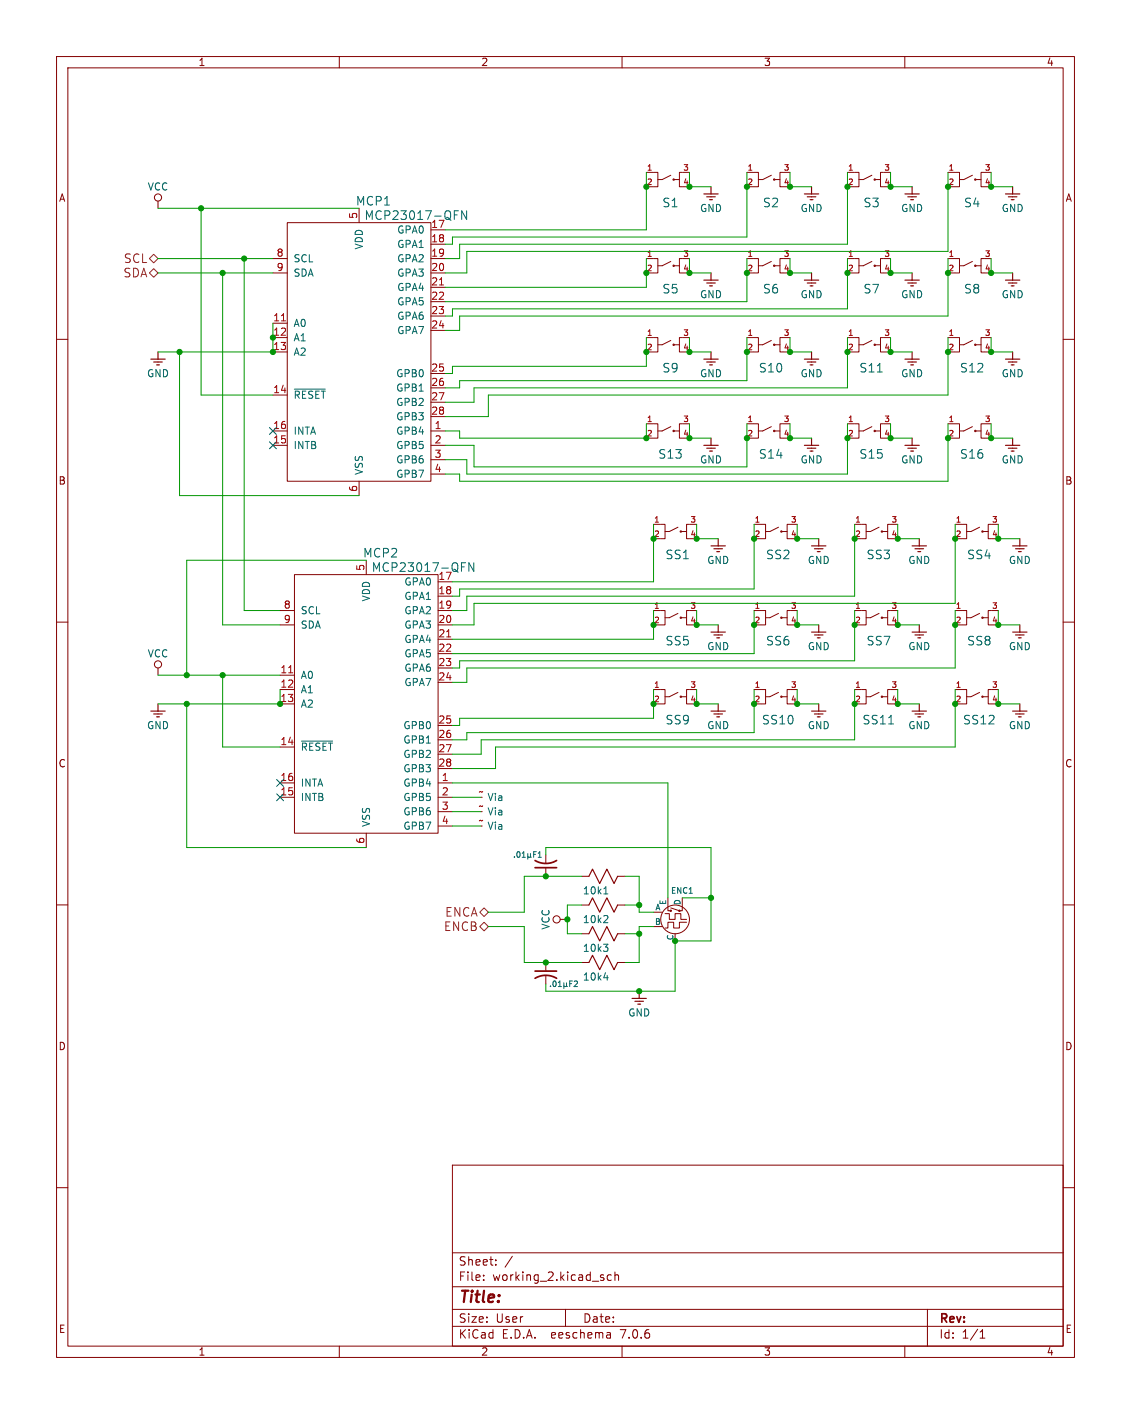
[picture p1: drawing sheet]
<svg xmlns="http://www.w3.org/2000/svg" width="200mm" height="250mm" viewBox="0 0 200 250" stroke-linecap="round" stroke-linejoin="round" font-family="sans-serif">
<g fill="none" stroke="#840000" stroke-width=".18">
<path d="M10 10h180v230h-180zM12 12h176v226h-176zM60 10v2M110 10v2M160 10v2M27.9 35.6v1.2M50.8 39.4h25.4v45.7h-25.4zM63.5 36.8v2.6M114.3 30.5h1.2M114.3 33h1.2M115.6 30.5h.7v2.5h-.7M118.6 31l-1.5 .7h-.8"/>
<path d="M119.3 31.7h.8M120.6 30.5h-.5v2.5h.5M132.1 30.5h1.2M132.1 33h1.2M133.3 30.5h.8v2.5h-.8M136.4 31l-1.5 .7h-.8M137 31.7h.9M138.4 30.5h-.5v2.5h.5M149.9 30.5h1.2M149.9 33h1.2M151.1 30.5h.8v2.5h-.8M154.2 31l-1.5 .7h-.8"/>
<path d="M154.8 31.7h.9M156.2 30.5h-.5v2.5h.5M167.6 30.5h1.2M167.6 33h1.2M168.9 30.5h.8v2.5h-.8M172 31l-1.6 .7h-.7M172.6 31.7h.9M174 30.5h-.5v2.5h.5M10 60h2M48.3 45.7h2.5M48.3 48.3h2.5M48.3 57.1h2.5"/>
<path d="M48.3 59.7h2.5M76.2 45.7h2.5M76.2 48.3h2.5M76.2 40.6h2.5M76.2 43.2h2.5M76.2 50.8h2.5M76.2 53.3h2.5M76.2 55.9h2.5M76.2 58.4h2.5M114.3 45.7h1.2M114.3 48.3h1.2M114.3 59.7h1.2"/>
<path d="M115.6 59.7h.7v2.5h-.7M115.6 45.7h.7v2.6h-.7M118.6 46.2l-1.5 .8h-.8M119.3 47h.8M120.6 59.7h-.5v2.5h.5M120.6 45.7h-.5v2.6h.5M132.1 45.7h1.2M132.1 48.3h1.2M132.1 59.7h1.2M133.3 45.7h.8v2.6h-.8M133.3 59.7h.8v2.5h-.8M136.4 46.2l-1.5 .8h-.8"/>
<path d="M137 47h.9M138.4 45.7h-.5v2.6h.5M138.4 59.7h-.5v2.5h.5M149.9 45.7h1.2M149.9 48.3h1.2M149.9 59.7h1.2M151.1 59.7h.8v2.5h-.8M151.1 45.7h.8v2.6h-.8M154.2 46.2l-1.5 .8h-.8M154.8 47h.9M156.2 59.7h-.5v2.5h.5M156.2 45.7h-.5v2.6h.5"/>
<path d="M167.6 45.7h1.2M167.6 48.3h1.2M167.6 59.7h1.2M168.9 59.7h.8v2.5h-.8M168.9 45.7h.8v2.6h-.8M172 46.2l-1.6 .8h-.7M172.6 47h.9M174 59.7h-.5v2.5h.5M174 45.7h-.5v2.6h.5M188 60h2M48.3 76.2h2.5M48.3 62.2h2.5"/>
<path d="M48.3 69.8h2.5M48.3 78.7h2.5M76.2 76.2h2.5M76.2 78.7h2.5M76.2 66h2.5M76.2 68.6h2.5M76.2 71.1h2.5M76.2 73.7h2.5M114.3 62.2h1.2M114.3 74.9h1.2M114.3 77.5h1.2M115.6 74.9h.7v2.6h-.7"/>
<path d="M118.6 75.4l-1.5 .8h-.8M118.6 60.2l-1.5 .8h-.8M119.3 76.2h.8M119.3 61h.8M120.6 74.9h-.5v2.6h.5M132.1 62.2h1.2M132.1 74.9h1.2M132.1 77.5h1.2M133.3 74.9h.8v2.6h-.8M136.4 75.4l-1.5 .8h-.8M136.4 60.2l-1.5 .8h-.8M137 76.2h.9"/>
<path d="M137 61h.9M138.4 74.9h-.5v2.6h.5M149.9 62.2h1.2M149.9 74.9h1.2M149.9 77.5h1.2M151.1 74.9h.8v2.6h-.8M154.2 75.4l-1.5 .8h-.8M154.2 60.2l-1.5 .8h-.8M154.8 76.2h.9M154.8 61h.9M156.2 74.9h-.5v2.6h.5M167.6 62.2h1.2"/>
<path d="M167.6 74.9h1.2M167.6 77.5h1.2M168.9 74.9h.8v2.6h-.8M172 75.4l-1.6 .8h-.7M172 60.2l-1.6 .8h-.7M172.6 76.2h.9M172.6 61h.9M174 74.9h-.5v2.6h.5M63.5 85.1v2.5M64.8 99.1v2.5M76.2 81.3h2.5M76.2 83.8h2.5"/>
<path d="M115.6 92.7h1.2M115.6 95.2h1.2M116.8 92.7h.8v2.5h-.8M119.9 93.2l-1.5 .8h-.8M120.5 94h.9M121.9 92.7h-.5v2.5h.5M133.3 92.7h1.2M133.3 95.2h1.2M134.6 92.7h.8v2.5h-.8M137.7 93.2l-1.6 .8h-.7M138.3 94h.9M139.7 92.7h-.5v2.5h.5"/>
<path d="M151.1 92.7h1.2M151.1 95.2h1.2M152.4 92.7h.8v2.5h-.8M155.4 93.2l-1.5 .8h-.7M156.1 94h.9M157.5 92.7h-.5v2.5h.5M168.9 92.7h1.2M168.9 95.2h1.2M170.2 92.7h.7v2.5h-.7M173.2 93.2l-1.5 .8h-.8M173.9 94h.9M175.3 92.7h-.5v2.5h.5"/>
<path d="M10 110h2M27.9 118.1v1.3M49.5 119.4h2.6M49.5 107.9h2.6M49.5 110.5h2.6M52.1 101.6h25.4v45.7h-25.4zM77.5 102.9h2.5M77.5 105.4h2.5M77.5 107.9h2.5M77.5 110.5h2.5M77.5 113h2.5M77.5 115.6h2.5"/>
<path d="M77.5 118.1h2.5M115.6 107.9h1.2M115.6 110.5h1.2M116.8 107.9h.8v2.6h-.8M119.9 108.5l-1.5 .7h-.8M120.5 109.2h.9M121.9 107.9h-.5v2.6h.5M133.3 107.9h1.2M133.3 110.5h1.2M134.6 107.9h.8v2.6h-.8M137.7 108.5l-1.6 .7h-.7M138.3 109.2h.9"/>
<path d="M139.7 107.9h-.5v2.6h.5M151.1 107.9h1.2M151.1 110.5h1.2M152.4 107.9h.8v2.6h-.8M155.4 108.5l-1.5 .7h-.7M156.1 109.2h.9M157.5 107.9h-.5v2.6h.5M168.9 107.9h1.2M168.9 110.5h1.2M170.2 107.9h.7v2.6h-.7M173.2 108.5l-1.5 .7h-.8M173.9 109.2h.9"/>
<path d="M175.3 107.9h-.5v2.6h.5M188 110h2M49.5 121.9h2.6M49.5 124.5h2.6M49.5 138.4h2.6M49.5 132.1h2.6M77.5 138.4h2.5M77.5 120.6h2.5M77.5 128.3h2.5M77.5 130.8h2.5M77.5 133.3h2.5M77.5 135.9h2.5"/>
<path d="M115.6 121.9h1.2M115.6 124.5h1.2M116.8 121.9h.8v2.6h-.8M119.9 122.4l-1.5 .8h-.8M120.5 123.2h.9M121.9 121.9h-.5v2.6h.5M133.3 121.9h1.2M133.3 124.5h1.2M134.6 121.9h.8v2.6h-.8M137.7 122.4l-1.6 .8h-.7M138.3 123.2h.9M139.7 121.9h-.5v2.6h.5"/>
<path d="M151.1 121.9h1.2M151.1 124.5h1.2M152.4 121.9h.8v2.6h-.8M155.4 122.4l-1.5 .8h-.7M156.1 123.2h.9M157.5 121.9h-.5v2.6h.5M168.9 121.9h1.2M168.9 124.5h1.2M170.2 121.9h.7v2.6h-.7M173.2 122.4l-1.5 .8h-.8M173.9 123.2h.9M175.3 121.9h-.5v2.6h.5"/>
<path d="M10 160h2M49.5 141h2.6M64.8 147.3v2.6M77.5 141h2.5M77.5 143.5h2.5M77.5 146h2.5M96.5 151.1v1.5M96.5 153.5v1.4M102.9 154.9h1.2M109.2 154.9h1.3M118.1 158.7v1.6M188 160h2"/>
<path d="M96.5 170.2v1.4M96.5 172.5v1.5M99.1 162.6h1.2M102.9 165.1h1.2M102.9 170.2h1.2M102.9 160h1.2M109.2 165.1h1.3M109.2 170.2h1.3M109.2 160h1.3M115.6 163.8h1.5M117.6 161.5h.8v1.1h1v-1.1h1v1.1h1M118.1 160.4v.6h.5"/>
<path d="M120.6 160.4v.6h-.5l-1.5-.5M121.4 163.1h-1.3v1h-1v-1h-1v1h-.5M10 210h2M80 206h108v32h-108zM188 210h2M60 238v2M80 234.5h108M80 231.5h108M80 227.5h108M80 221.5h108M85.5 226.3v.1M85.5 225.5v.1"/>
<path d="M87.7 223.6v.1M87.7 222.8v.1M90.6 222.1l-1.3 2M100 231.5v3M107.9 235.7l.1 .9M108 236.5l-.2 .1M108 236h-.2M108.1 225.5l-.4-.1-.3 .3v.4l.1 .2h.6M108.7 225.5l.3-.1 .3 .1 .1 .9M108.7 224.9v1.5M110 238v2M160 238v2"/>
<path d="M164 231.5v6.5M173.3 236.6h.9M173.3 235.5l.4-.4v1.5"/>
<circle cx="27.9" cy="34.9" r=".63"/>
<circle cx="119.1" cy="31.7" r=".13"/>
<circle cx="136.9" cy="31.7" r=".13"/>
<circle cx="154.7" cy="31.7" r=".13"/>
<circle cx="172.5" cy="31.7" r=".13"/>
<circle cx="119.1" cy="47" r=".13"/>
<circle cx="136.9" cy="47" r=".13"/>
<circle cx="154.7" cy="47" r=".13"/>
<circle cx="172.5" cy="47" r=".13"/>
<circle cx="119.1" cy="61" r=".13"/>
<circle cx="119.1" cy="76.2" r=".13"/>
<circle cx="136.9" cy="76.2" r=".13"/>
<circle cx="136.9" cy="61" r=".13"/>
<circle cx="154.7" cy="61" r=".13"/>
<circle cx="154.7" cy="76.2" r=".13"/>
<circle cx="172.5" cy="61" r=".13"/>
<circle cx="172.5" cy="76.2" r=".13"/>
<circle cx="120.4" cy="94" r=".13"/>
<circle cx="138.2" cy="94" r=".13"/>
<circle cx="156" cy="94" r=".13"/>
<circle cx="173.7" cy="94" r=".13"/>
<circle cx="27.9" cy="117.5" r=".63"/>
<circle cx="120.4" cy="109.2" r=".13"/>
<circle cx="138.2" cy="109.2" r=".13"/>
<circle cx="156" cy="109.2" r=".13"/>
<circle cx="173.7" cy="109.2" r=".13"/>
<circle cx="120.4" cy="123.2" r=".13"/>
<circle cx="138.2" cy="123.2" r=".13"/>
<circle cx="156" cy="123.2" r=".13"/>
<circle cx="173.7" cy="123.2" r=".13"/>
<circle cx="98.4" cy="162.6" r=".63"/>
<circle cx="118.6" cy="161" r=".13"/>
<circle cx="119.4" cy="162.6" r="2.54"/>
<circle cx="120.1" cy="161" r=".13"/>
</g>
<g fill="none" stroke="#840000" stroke-width=".2">
<path d="M124.5 34.3h1.2zM125 34.8h.7zM125.5 35.3h.2zM125.7 35.3h.3zM125.7 34.8h.8zM125.7 33v1.3zM125.7 34.3h1.3zM142.2 34.3h1.3zM142.7 34.8h.8zM143.3 35.3h.2zM143.5 35.3h.3zM143.5 34.8h.8z"/>
<path d="M143.5 33v1.3zM143.5 34.3h1.3zM160 34.3h1.3zM160.5 34.8h.8zM161 35.3h.3zM161.3 35.3h.2zM161.3 34.8h.8zM161.3 33v1.3zM161.3 34.3h1.3zM177.8 34.3h1.3zM178.3 34.8h.8zM178.8 35.3h.3z"/>
<path d="M179.1 35.3h.2zM179.1 34.8h.7zM179.1 33v1.3zM179.1 34.3h1.2zM124.5 49.5h1.2zM125 50h.7zM125.5 50.5h.2zM125.7 50.5h.3zM125.7 50h.8zM125.7 48.3v1.2zM125.7 49.5h1.3zM142.2 49.5h1.3z"/>
<path d="M142.7 50h.8zM143.3 50.5h.2zM143.5 50.5h.3zM143.5 50h.8zM143.5 48.3v1.2zM143.5 49.5h1.3zM160 49.5h1.3zM160.5 50h.8zM161 50.5h.3zM161.3 50.5h.2zM161.3 50h.8zM161.3 48.3v1.2z"/>
<path d="M161.3 49.5h1.3zM177.8 49.5h1.3zM178.3 50h.8zM178.8 50.5h.3zM179.1 50.5h.2zM179.1 50h.7zM179.1 48.3v1.2zM179.1 49.5h1.2zM26.7 63.5h1.2zM27.2 64h.7zM27.7 64.5h.2zM27.9 64.5h.3z"/>
<path d="M27.9 64h.8zM27.9 62.2v1.3zM27.9 63.5h1.3zM124.5 78.7h1.2zM124.5 63.5h1.2zM125 79.2h.7zM125 64h.7zM125.5 79.8h.2zM125.5 64.5h.2zM125.7 79.8h.3zM125.7 79.2h.8zM125.7 77.5v1.2z"/>
<path d="M125.7 78.7h1.3zM125.7 64.5h.3zM125.7 64h.8zM125.7 62.2v1.3zM125.7 63.5h1.3zM142.2 78.7h1.3zM142.2 63.5h1.3zM142.7 79.2h.8zM142.7 64h.8zM143.3 79.8h.2zM143.3 64.5h.2zM143.5 79.8h.3z"/>
<path d="M143.5 79.2h.8zM143.5 77.5v1.2zM143.5 78.7h1.3zM143.5 64.5h.3zM143.5 64h.8zM143.5 62.2v1.3zM143.5 63.5h1.3zM160 63.5h1.3zM160 78.7h1.3zM160.5 64h.8zM160.5 79.2h.8zM161 64.5h.3z"/>
<path d="M161 79.8h.3zM161.3 64.5h.2zM161.3 64h.8zM161.3 62.2v1.3zM161.3 63.5h1.3zM161.3 79.8h.2zM161.3 79.2h.8zM161.3 77.5v1.2zM161.3 78.7h1.3zM177.8 63.5h1.3zM177.8 78.7h1.3zM178.3 64h.8z"/>
<path d="M178.3 79.2h.8zM178.8 64.5h.3zM178.8 79.8h.3zM179.1 64.5h.2zM179.1 64h.7zM179.1 62.2v1.3zM179.1 63.5h1.2zM179.1 79.8h.2zM179.1 79.2h.7zM179.1 77.5v1.2zM179.1 78.7h1.2zM125.7 96.5h1.3z"/>
<path d="M126.2 97h.8zM126.7 97.5h.3zM127 97.5h.3zM127 97h.8zM127 95.2v1.3zM127 96.5h1.3zM143.5 96.5h1.3zM144 97h.8zM144.5 97.5h.3zM144.8 97.5h.2zM144.8 97h.7zM144.8 95.2v1.3z"/>
<path d="M144.8 96.5h1.2zM161.3 96.5h1.3zM161.8 97h.8zM162.3 97.5h.3zM162.6 97.5h.2zM162.6 97h.7zM162.6 95.2v1.3zM162.6 96.5h1.2zM179.1 96.5h1.2zM179.6 97h.7zM180.1 97.5h.2zM180.3 97.5h.3z"/>
<path d="M180.3 97h.8zM180.3 95.2v1.3zM180.3 96.5h1.3zM125.7 111.8h1.3zM126.2 112.3h.8zM126.7 112.8h.3zM127 112.8h.3zM127 112.3h.8zM127 110.5v1.3zM127 111.8h1.3zM143.5 111.8h1.3zM144 112.3h.8z"/>
<path d="M144.5 112.8h.3zM144.8 112.8h.2zM144.8 112.3h.7zM144.8 110.5v1.3zM144.8 111.8h1.2zM161.3 111.8h1.3zM161.8 112.3h.8zM162.3 112.8h.3zM162.6 112.8h.2zM162.6 112.3h.7zM162.6 110.5v1.3zM162.6 111.8h1.2z"/>
<path d="M179.1 111.8h1.2zM179.6 112.3h.7zM180.1 112.8h.2zM180.3 112.8h.3zM180.3 112.3h.8zM180.3 110.5v1.3zM180.3 111.8h1.3zM26.7 125.7h1.2zM27.2 126.2h.7zM27.7 126.7h.2zM27.9 126.7h.3zM27.9 126.2h.8z"/>
<path d="M27.9 124.5v1.2zM27.9 125.7h1.3zM125.7 125.7h1.3zM126.2 126.2h.8zM126.7 126.7h.3zM127 126.7h.3zM127 126.2h.8zM127 124.5v1.2zM127 125.7h1.3zM143.5 125.7h1.3zM144 126.2h.8zM144.5 126.7h.3z"/>
<path d="M144.8 126.7h.2zM144.8 126.2h.7zM144.8 124.5v1.2zM144.8 125.7h1.2zM161.3 125.7h1.3zM161.8 126.2h.8zM162.3 126.7h.3zM162.6 126.7h.2zM162.6 126.2h.7zM162.6 124.5v1.2zM162.6 125.7h1.2zM179.1 125.7h1.2z"/>
<path d="M179.6 126.2h.7zM180.1 126.7h.2zM180.3 126.7h.3zM180.3 126.2h.8zM180.3 124.5v1.2zM180.3 125.7h1.3zM104.1 154.9l.7-1.2 1.2 2.5 1.3-2.5 1.3 2.5 .6-1.3M104.1 165.1l.7-1.3 1.2 2.6 1.3-2.6 1.3 2.6 .6-1.3M104.1 170.2l.7-1.3 1.2 2.5 1.3-2.5 1.3 2.5 .6-1.2M104.1 160l.7-1.3 1.2 2.6 1.3-2.6 1.3 2.6 .6-1.3M111.8 176.5h1.2zM112.3 177h.7z"/>
<path d="M112.8 177.5h.2zM113 177.5h.3zM113 177h.8zM113 175.3v1.2zM113 176.5h1.3z"/>
</g>
<g fill="none" stroke="#006464" stroke-width=".18">
<path d="M80.3 38h.5M80.3 37.3h.8M82.5 37.3v1.5l-.9-1.5v1.5M52 68.8h5.5M155.1 65.8h.9M81.6 99.5h.7M83.8 99.5v1.5l-.9-1.5v1.5M81.6 100.2h.5M53.3 131h5.5M157.1 128h.9M91 151.5v.1M91.5 150.6h.1a.53 .53 0 0 1 .4 .5 .53 .53 0 0 1-.4 .5 .66 .66 0 0 1-.1-1z"/>
<path d="M92.3 151.6h.6M92.3 150.9l.3-.3v1M93.3 151.4l.2 .2 .3-.2M93.3 150.9v1M93.8 151.4l.1 .2M93.8 150.9v.5M94.4 151.1h.3M94.8 150.6h-.4v1M95.2 151.6h.5M95.2 150.9l.3-.3v1M106.8 158.1h.7M107 157l.1-.2v1.3"/>
<path d="M97.4 174.3v.1M97.9 173.5l.1-.1a.53 .53 0 0 1 .4 .5 .53 .53 0 0 1-.4 .5l-.2-.3zM98.7 174.4h.6M98.7 173.7l.3-.3v1M99.7 174.3l.2 .1 .3-.1M99.7 173.8v1M100.2 174.3l.1 .1M100.2 173.8v.5M100.7 173.9h.4M101.2 173.4h-.5v1M101.5 173.5l.4-.1 .2 .3-.6 .7h.6M106.7 166.9h.8l-.4 .5"/>
<path d="M106.8 172.9h.8M107.3 167.4l.2 .3v.3l-.2 .2M107.3 161.9l.2 .2-.1 .3-.7 .7h.8"/>
</g>
<path d="M94.6 153.4h3.8zM94.6 152.1a3.7 3.7 0 0 0 3.8 0M94.6 171.7h3.8zM94.6 173a3.7 3.7 0 0 1 3.8 0" fill="none" stroke="#840000" stroke-width=".3"/>
<path d="M49.8 56.7h.7M77.7 50.4h.7M51 119h.8M79 112.6h.7" fill="none" stroke="#a90000" stroke-width=".18"/>
<path d="M27.2 45l.7 .7-.7 .8-.8-.8zM27.2 47.5l.7 .8-.7 .7-.8-.7zM84.8 161.3l.8-.8 .8 .8-.8 .8zM84.8 163.8l.8-.7 .8 .7-.8 .8z" fill="none" stroke="#725600" stroke-width=".18"/>
<g fill="none" stroke="#009600" stroke-width=".18">
<path d="M27.9 36.8h35.6M35.6 36.8v33h12.7M114.3 30.5v10.1h-35.6M121.9 30.5v2.5h3.8M132.1 30.5v11.4h-52.1v1.3h-1.3M139.7 30.5v2.5h3.8M149.9 30.5v12.7h-68.6v2.5h-2.6M157.5 30.5v2.5h3.8M167.6 30.5v13.9h-85.1v3.9h-3.8M175.3 30.5v2.5h3.8M27.9 45.7h20.4M27.9 48.3h20.4"/>
<path d="M39.4 48.3v62.2h10.1M43.2 45.7v62.2h6.3M48.3 57.1v5.1h-20.4M114.3 59.7v5.1h-34.3v1.2h-1.3M114.3 45.7v5.1h-35.6M121.9 45.7v2.6h3.8M121.9 59.7v2.5h3.8M132.1 59.7v7.6h-50.8v1.3h-2.6M132.1 45.7v7.6h-53.4M139.7 45.7v2.6h3.8M139.7 59.7v2.5h3.8M149.9 45.7v8.9h-69.9v1.3h-1.3"/>
<path d="M149.9 59.7v8.9h-66.1v2.5h-5.1M157.5 45.7v2.6h3.8M157.5 59.7v2.5h3.8M167.6 45.7v10.2h-86.3v2.5h-2.6M167.6 59.7v10.1h-81.2v3.9h-7.7M175.3 45.7v2.6h3.8M175.3 59.7v2.5h3.8M31.7 62.2v25.4h31.8M114.3 74.9v2.6h-33v-1.3h-2.6M121.9 74.9v2.6h3.8M132.1 74.9v7.6h-48.3v-3.8h-5.1M139.7 74.9v2.6h3.8"/>
<path d="M149.9 74.9v8.9h-67.4v-2.5h-3.8M157.5 74.9v2.6h3.8M167.6 74.9v10.2h-86.3v-1.3h-2.6M175.3 74.9v2.6h3.8M64.8 99.1h-31.8v20.3M115.6 92.7v10.2h-35.6M123.2 92.7v2.5h3.8M133.3 92.7v11.4h-52v1.3h-1.3M141 92.7v2.5h3.8M151.1 92.7v12.7h-68.6v2.5h-2.5M158.7 92.7v2.5h3.9M168.9 92.7v14h-85.1v3.8h-3.8"/>
<path d="M176.5 92.7v2.5h3.8M27.9 119.4h21.6M39.4 119.4v12.7h10.1M115.6 107.9v5.1h-35.6M123.2 107.9v2.6h3.8M133.3 107.9v7.7h-53.3M141 107.9v2.6h3.8M151.1 107.9v8.9h-69.8v1.3h-1.3M158.7 107.9v2.6h3.9M168.9 107.9v10.2h-86.4v2.5h-2.5M176.5 107.9v2.6h3.8M33 124.5v25.4h31.8"/>
<path d="M49.5 121.9v2.6h-21.6M80 138.4h38.1v20.3M115.6 121.9v5.1h-34.3v1.3h-1.3M123.2 121.9v2.6h3.8M133.3 121.9v7.6h-50.8v1.3h-2.5M141 121.9v2.6h3.8M151.1 121.9v8.9h-66v2.5h-5.1M158.7 121.9v2.6h3.9M168.9 121.9v10.2h-81.3v3.8h-7.6M176.5 121.9v2.6h3.8M80 143.5h5.1M80 146h5.1"/>
<path d="M80 141h5.1M96.5 151.1v-1.2h29.2v16.5h-6.3v8.9h-22.9v-1.3M102.9 154.9h-10.2v6.4h-6.3M110.5 154.9h2.5v6.4h2.6M120.6 158.7h5.1M86.4 163.8h6.3v6.4h10.2M102.9 160h-2.6v5.1h2.6M110.5 165.1h2.5M110.5 160h2.5M115.6 163.8h-2.6v6.4h-2.5"/>
</g>
<path d="M47.7 78.1l1.2 1.2M47.7 75.6l1.2 1.2M48.9 78.1l-1.2 1.2M48.9 75.6l-1.2 1.2M48.9 137.8l1.2 1.2M50.1 137.8l-1.2 1.2M48.9 140.4l1.2 1.2M50.1 140.4l-1.2 1.2" fill="none" stroke="#000084" stroke-width=".18"/>
<g fill="#009600" stroke="#009600" stroke-width=".18">
<circle cx="113" cy="160" r=".46"/>
<circle cx="119.4" cy="166.4" r=".46"/>
<circle cx="125.7" cy="158.7" r=".46"/>
<circle cx="123.2" cy="124.5" r=".46"/>
<circle cx="33" cy="124.5" r=".46"/>
<circle cx="39.4" cy="119.4" r=".46"/>
<circle cx="33" cy="119.4" r=".46"/>
<circle cx="49.5" cy="124.5" r=".46"/>
<circle cx="39.4" cy="48.3" r=".46"/>
<circle cx="48.3" cy="62.2" r=".46"/>
<circle cx="31.7" cy="62.2" r=".46"/>
<circle cx="43.2" cy="45.7" r=".46"/>
<circle cx="35.6" cy="36.8" r=".46"/>
<circle cx="141" cy="110.5" r=".46"/>
<circle cx="141" cy="124.5" r=".46"/>
<circle cx="133.3" cy="124.5" r=".46"/>
<circle cx="123.2" cy="110.5" r=".46"/>
<circle cx="115.6" cy="110.5" r=".46"/>
<circle cx="114.3" cy="48.3" r=".46"/>
<circle cx="48.3" cy="59.7" r=".46"/>
<circle cx="114.3" cy="62.2" r=".46"/>
<circle cx="121.9" cy="62.2" r=".46"/>
<circle cx="132.1" cy="77.5" r=".46"/>
<circle cx="114.3" cy="77.5" r=".46"/>
<circle cx="139.7" cy="77.5" r=".46"/>
<circle cx="113" cy="165.1" r=".46"/>
<circle cx="96.5" cy="170.2" r=".46"/>
<circle cx="113" cy="175.3" r=".46"/>
<circle cx="96.5" cy="154.9" r=".46"/>
<circle cx="100.3" cy="162.6" r=".46"/>
<circle cx="151.1" cy="95.2" r=".46"/>
<circle cx="115.6" cy="124.5" r=".46"/>
<circle cx="151.1" cy="110.5" r=".46"/>
<circle cx="123.2" cy="95.2" r=".46"/>
<circle cx="115.6" cy="95.2" r=".46"/>
<circle cx="133.3" cy="110.5" r=".46"/>
<circle cx="141" cy="95.2" r=".46"/>
<circle cx="133.3" cy="95.2" r=".46"/>
<circle cx="151.1" cy="124.5" r=".46"/>
<circle cx="139.7" cy="62.2" r=".46"/>
<circle cx="132.1" cy="62.2" r=".46"/>
<circle cx="149.9" cy="77.5" r=".46"/>
<circle cx="121.9" cy="77.5" r=".46"/>
<circle cx="149.9" cy="62.2" r=".46"/>
<circle cx="139.7" cy="48.3" r=".46"/>
<circle cx="132.1" cy="48.3" r=".46"/>
<circle cx="175.3" cy="62.2" r=".46"/>
<circle cx="157.5" cy="48.3" r=".46"/>
<circle cx="175.3" cy="33" r=".46"/>
<circle cx="167.6" cy="33" r=".46"/>
<circle cx="157.5" cy="33" r=".46"/>
<circle cx="175.3" cy="48.3" r=".46"/>
<circle cx="167.6" cy="48.3" r=".46"/>
<circle cx="176.5" cy="95.2" r=".46"/>
<circle cx="168.9" cy="95.2" r=".46"/>
<circle cx="176.5" cy="110.5" r=".46"/>
<circle cx="157.5" cy="77.5" r=".46"/>
<circle cx="167.6" cy="62.2" r=".46"/>
<circle cx="167.6" cy="77.5" r=".46"/>
<circle cx="157.5" cy="62.2" r=".46"/>
<circle cx="158.7" cy="124.5" r=".46"/>
<circle cx="168.9" cy="124.5" r=".46"/>
<circle cx="176.5" cy="124.5" r=".46"/>
<circle cx="158.7" cy="110.5" r=".46"/>
<circle cx="168.9" cy="110.5" r=".46"/>
<circle cx="175.3" cy="77.5" r=".46"/>
<circle cx="158.7" cy="95.2" r=".46"/>
<circle cx="149.9" cy="48.3" r=".46"/>
<circle cx="121.9" cy="48.3" r=".46"/>
<circle cx="139.7" cy="33" r=".46"/>
<circle cx="132.1" cy="33" r=".46"/>
<circle cx="121.9" cy="33" r=".46"/>
<circle cx="114.3" cy="33" r=".46"/>
<circle cx="149.9" cy="33" r=".46"/>
</g>
<text font-size="2.8" fill="#840000" x="81" y="230.9">Title:</text>
<g font-size="2.1" fill="#006464">
<text x="62.8" y="36.6">MCP1</text>
<text x="64.4" y="39.1">MCP23017-QFN</text>
<text x="117" y="36.9">S1</text>
<text x="134.8" y="36.9">S2</text>
<text x="152.6" y="36.9">S3</text>
<text x="170.4" y="36.9">S4</text>
<text x="117" y="52.1">S5</text>
<text x="134.8" y="52.1">S6</text>
<text x="152.6" y="52.1">S7</text>
<text x="170.4" y="52.1">S8</text>
<text x="117" y="66.1">S9</text>
<text x="134.1" y="66.1">S10</text>
<text x="151.9" y="66.1">S11</text>
<text x="169.7" y="66.1">S12</text>
<text x="116.3" y="81.3">S13</text>
<text x="134.1" y="81.3">S14</text>
<text x="151.9" y="81.3">S15</text>
<text x="169.7" y="81.3">S16</text>
<text x="64.1" y="98.8">MCP2</text>
<text x="65.6" y="101.3">MCP23017-QFN</text>
<text x="117.6" y="99.1">SS1</text>
<text x="135.4" y="99.1">SS2</text>
<text x="153.1" y="99.1">SS3</text>
<text x="170.9" y="99.1">SS4</text>
<text x="117.6" y="114.3">SS5</text>
<text x="135.4" y="114.3">SS6</text>
<text x="153.1" y="114.3">SS7</text>
<text x="170.9" y="114.3">SS8</text>
<text x="117.6" y="128.3">SS9</text>
<text x="134.6" y="128.3">SS10</text>
<text x="152.4" y="128.3">SS11</text>
<text x="170.2" y="128.3">SS12</text>
</g>
<g font-size="2.1" fill="#725600">
<text x="21.8" y="46.7">SCL</text>
<text x="21.8" y="49.3">SDA</text>
<text x="78.4" y="164.8">ENCB</text>
<text x="78.6" y="162.3">ENCA</text>
</g>
<g font-size="2.1" fill="#840000">
<text x="81" y="226.7">File:</text>
<text x="81" y="224">Sheet:</text>
<text x="87.1" y="226.7">working_2.kicad_sch</text>
<text x="81" y="236.9">KiCad</text>
<text x="81" y="234.1">Size:</text>
<text x="87.7" y="234.1">User</text>
<text x="88.7" y="236.9">E.D.A.</text>
<text x="97.6" y="236.9">eeschema</text>
<text x="103" y="234.1">Date:</text>
<text x="110" y="236.9">7.0.6</text>
<text x="166" y="234.3">Rev:</text>
<text x="166" y="236.9">Id:</text>
<text x="170.1" y="236.9">1/1</text>
</g>
<g font-size="1.8" fill="#840000">
<text x="35" y="11.9">1</text>
<text x="85" y="11.9">2</text>
<text x="135" y="11.9">3</text>
<text x="185" y="11.9">4</text>
<text x="10.3" y="35.9">A</text>
<text x="188.3" y="35.9">A</text>
<text x="10.3" y="85.9">B</text>
<text x="188.3" y="85.9">B</text>
<text x="10.3" y="135.9">C</text>
<text x="188.3" y="135.9">C</text>
<text x="10.3" y="185.9">D</text>
<text x="188.3" y="185.9">D</text>
<text x="10.3" y="235.9">E</text>
<text x="35" y="239.9">1</text>
<text x="85" y="239.9">2</text>
<text x="135" y="239.9">3</text>
<text x="185" y="239.9">4</text>
<text x="188.3" y="235.9">E</text>
</g>
<g font-size="1.8" fill="#006464">
<text x="26" y="33.9">VCC</text>
<text x="70.1" y="41.5">GPA0</text>
<text x="123.7" y="37.7">GND</text>
<text x="141.5" y="37.7">GND</text>
<text x="159.3" y="37.7">GND</text>
<text x="177" y="37.7">GND</text>
<text x="51.8" y="46.6">SCL</text>
<text x="64.4" y="44.2" transform="rotate(-90 64.4 44.2)">VDD</text>
<text x="70.1" y="44">GPA1</text>
<text x="70.1" y="46.6">GPA2</text>
<text x="51.8" y="49.1">SDA</text>
<text x="70.1" y="49.1">GPA3</text>
<text x="70.1" y="51.7">GPA4</text>
<text x="123.7" y="52.9">GND</text>
<text x="141.5" y="52.9">GND</text>
<text x="159.3" y="52.9">GND</text>
<text x="177" y="52.9">GND</text>
<text x="51.8" y="58">A0</text>
<text x="70.1" y="54.2">GPA5</text>
<text x="70.1" y="56.7">GPA6</text>
<text x="70.1" y="59.3">GPA7</text>
<text x="51.8" y="60.6">A1</text>
<text x="51.8" y="63.1">A2</text>
<text x="25.9" y="66.9">GND</text>
<text x="51.8" y="70.7">~{RESET}</text>
<text x="70" y="66.9">GPB0</text>
<text x="70" y="69.4">GPB1</text>
<text x="70" y="72">GPB2</text>
<text x="123.7" y="66.9">GND</text>
<text x="141.5" y="66.9">GND</text>
<text x="159.3" y="66.9">GND</text>
<text x="177" y="66.9">GND</text>
<text x="51.8" y="77.1">INTA</text>
<text x="70" y="77.1">GPB4</text>
<text x="70" y="74.5">GPB3</text>
<text x="51.8" y="79.6">INTB</text>
<text x="70" y="79.6">GPB5</text>
<text x="70" y="82.1">GPB6</text>
<text x="123.7" y="82.1">GND</text>
<text x="141.5" y="82.1">GND</text>
<text x="159.3" y="82.1">GND</text>
<text x="177" y="82.1">GND</text>
<text x="64.4" y="84.1" transform="rotate(-90 64.4 84.1)">VSS</text>
<text x="70" y="84.7">GPB7</text>
<text x="125" y="99.9">GND</text>
<text x="142.7" y="99.9">GND</text>
<text x="160.5" y="99.9">GND</text>
<text x="178.3" y="99.9">GND</text>
<text x="65.6" y="106.4" transform="rotate(-90 65.6 106.4)">VDD</text>
<text x="71.4" y="103.7">GPA0</text>
<text x="71.4" y="106.3">GPA1</text>
<text x="53.1" y="108.8">SCL</text>
<text x="53.1" y="111.4">SDA</text>
<text x="71.4" y="108.8">GPA2</text>
<text x="71.4" y="111.4">GPA3</text>
<text x="71.4" y="113.9">GPA4</text>
<text x="26" y="116.4">VCC</text>
<text x="71.4" y="116.4">GPA5</text>
<text x="71.4" y="119">GPA6</text>
<text x="125" y="115.2">GND</text>
<text x="142.7" y="115.2">GND</text>
<text x="160.5" y="115.2">GND</text>
<text x="178.3" y="115.2">GND</text>
<text x="53.1" y="120.2">A0</text>
<text x="53.1" y="122.8">A1</text>
<text x="53.1" y="125.3">A2</text>
<text x="71.4" y="121.5">GPA7</text>
<text x="25.9" y="129.1">GND</text>
<text x="71.2" y="129.1">GPB0</text>
<text x="71.2" y="131.7">GPB1</text>
<text x="125" y="129.1">GND</text>
<text x="142.7" y="129.1">GND</text>
<text x="160.5" y="129.1">GND</text>
<text x="178.3" y="129.1">GND</text>
<text x="53.1" y="132.9">~{RESET}</text>
<text x="71.2" y="134.2">GPB2</text>
<text x="71.2" y="136.8">GPB3</text>
<text x="53.1" y="141.8">INTB</text>
<text x="53.1" y="139.3">INTA</text>
<text x="71.2" y="139.3">GPB4</text>
<text x="71.2" y="141.8">GPB5</text>
<text x="86.1" y="141.8">Via</text>
<text x="65.6" y="146.3" transform="rotate(-90 65.6 146.3)">VSS</text>
<text x="71.2" y="144.4">GPB6</text>
<text x="71.2" y="146.9">GPB7</text>
<text x="86.1" y="144.4">Via</text>
<text x="86.1" y="146.9">Via</text>
<text x="103" y="158.3">10k1</text>
<text x="97.4" y="164.5" transform="rotate(-90 97.4 164.5)">VCC</text>
<text x="103" y="163.4">10k2</text>
<text x="103" y="168.5">10k3</text>
<text x="103" y="173.6">10k4</text>
<text x="111" y="179.9">GND</text>
</g>
<g font-size="1.8" fill="#a90000">
<text x="63.2" y="38.8" transform="rotate(-90 63.2 38.8)">5</text>
<text x="76.2" y="40.4">17</text>
<text x="48.8" y="45.5">8</text>
<text x="76.2" y="42.9">18</text>
<text x="76.2" y="45.5">19</text>
<text x="48.8" y="48">9</text>
<text x="76.2" y="48">20</text>
<text x="76.2" y="50.5">21</text>
<text x="76.2" y="53.1">22</text>
<text x="48.2" y="56.9">11</text>
<text x="48.2" y="59.4">12</text>
<text x="76.2" y="55.6">23</text>
<text x="76.2" y="58.2">24</text>
<text x="48.2" y="62">13</text>
<text x="76.2" y="65.8">25</text>
<text x="48.2" y="69.6">14</text>
<text x="76.2" y="68.3">26</text>
<text x="76.2" y="70.9">27</text>
<text x="48.2" y="75.9">16</text>
<text x="76.2" y="73.4">28</text>
<text x="76.8" y="75.9">1</text>
<text x="48.2" y="78.5">15</text>
<text x="76.8" y="78.5">2</text>
<text x="76.8" y="81">3</text>
<text x="76.8" y="83.6">4</text>
<text x="63.2" y="87.1" transform="rotate(-90 63.2 87.1)">6</text>
<text x="64.5" y="101" transform="rotate(-90 64.5 101)">5</text>
<text x="50.1" y="107.7">8</text>
<text x="77.4" y="102.6">17</text>
<text x="77.4" y="105.2">18</text>
<text x="77.4" y="107.7">19</text>
<text x="50.1" y="110.2">9</text>
<text x="77.4" y="110.2">20</text>
<text x="77.4" y="112.8">21</text>
<text x="49.5" y="119.1">11</text>
<text x="77.4" y="115.3">22</text>
<text x="77.4" y="117.9">23</text>
<text x="49.5" y="121.7">12</text>
<text x="49.5" y="124.2">13</text>
<text x="77.4" y="120.4">24</text>
<text x="49.5" y="131.8">14</text>
<text x="77.4" y="128">25</text>
<text x="77.4" y="130.6">26</text>
<text x="77.4" y="133.1">27</text>
<text x="77.4" y="135.6">28</text>
<text x="49.5" y="140.7">15</text>
<text x="49.5" y="138.2">16</text>
<text x="78" y="138.2">1</text>
<text x="78" y="140.7">2</text>
<text x="78" y="143.3">3</text>
<text x="84.5" y="143.3">~</text>
<text x="84.5" y="140.7">~</text>
<text x="64.5" y="149.3" transform="rotate(-90 64.5 149.3)">6</text>
<text x="78" y="145.8">4</text>
<text x="84.5" y="145.8">~</text>
</g>
<g font-size="1.4" fill="#a90000">
<text x="114.3" y="30.2">1</text>
<text x="114.3" y="32.8">2</text>
<text x="120.7" y="30.2">3</text>
<text x="120.7" y="32.8">4</text>
<text x="132.1" y="30.2">1</text>
<text x="132.1" y="32.8">2</text>
<text x="138.5" y="30.2">3</text>
<text x="138.5" y="32.8">4</text>
<text x="149.9" y="30.2">1</text>
<text x="149.9" y="32.8">2</text>
<text x="156.3" y="30.2">3</text>
<text x="156.3" y="32.8">4</text>
<text x="167.6" y="30.2">1</text>
<text x="167.6" y="32.8">2</text>
<text x="174.1" y="30.2">3</text>
<text x="174.1" y="32.8">4</text>
<text x="114.3" y="45.5">1</text>
<text x="120.7" y="45.5">3</text>
<text x="132.1" y="45.5">1</text>
<text x="138.5" y="45.5">3</text>
<text x="149.9" y="45.5">1</text>
<text x="156.3" y="45.5">3</text>
<text x="167.6" y="45.5">1</text>
<text x="174.1" y="45.5">3</text>
<text x="114.3" y="48">2</text>
<text x="120.7" y="48">4</text>
<text x="132.1" y="48">2</text>
<text x="138.5" y="48">4</text>
<text x="149.9" y="48">2</text>
<text x="156.3" y="48">4</text>
<text x="167.6" y="48">2</text>
<text x="174.1" y="48">4</text>
<text x="114.3" y="59.4">1</text>
<text x="120.7" y="59.4">3</text>
<text x="132.1" y="59.4">1</text>
<text x="138.5" y="59.4">3</text>
<text x="149.9" y="59.4">1</text>
<text x="156.3" y="59.4">3</text>
<text x="167.6" y="59.4">1</text>
<text x="174.1" y="59.4">3</text>
<text x="114.3" y="62">2</text>
<text x="120.7" y="62">4</text>
<text x="132.1" y="62">2</text>
<text x="138.5" y="62">4</text>
<text x="149.9" y="62">2</text>
<text x="156.3" y="62">4</text>
<text x="167.6" y="62">2</text>
<text x="174.1" y="62">4</text>
<text x="114.3" y="74.7">1</text>
<text x="114.3" y="77.2">2</text>
<text x="120.7" y="74.7">3</text>
<text x="120.7" y="77.2">4</text>
<text x="132.1" y="74.7">1</text>
<text x="132.1" y="77.2">2</text>
<text x="138.5" y="74.7">3</text>
<text x="138.5" y="77.2">4</text>
<text x="149.9" y="74.7">1</text>
<text x="149.9" y="77.2">2</text>
<text x="156.3" y="74.7">3</text>
<text x="156.3" y="77.2">4</text>
<text x="167.6" y="74.7">1</text>
<text x="167.6" y="77.2">2</text>
<text x="174.1" y="74.7">3</text>
<text x="174.1" y="77.2">4</text>
<text x="115.6" y="92.5">1</text>
<text x="115.6" y="95">2</text>
<text x="122" y="92.5">3</text>
<text x="122" y="95">4</text>
<text x="133.3" y="92.5">1</text>
<text x="133.3" y="95">2</text>
<text x="139.8" y="92.5">3</text>
<text x="139.8" y="95">4</text>
<text x="151.1" y="92.5">1</text>
<text x="151.1" y="95">2</text>
<text x="157.6" y="92.5">3</text>
<text x="157.6" y="95">4</text>
<text x="168.9" y="92.5">1</text>
<text x="168.9" y="95">2</text>
<text x="175.3" y="92.5">3</text>
<text x="175.3" y="95">4</text>
<text x="115.6" y="107.7">1</text>
<text x="122" y="107.7">3</text>
<text x="133.3" y="107.7">1</text>
<text x="139.8" y="107.7">3</text>
<text x="151.1" y="107.7">1</text>
<text x="157.6" y="107.7">3</text>
<text x="168.9" y="107.7">1</text>
<text x="175.3" y="107.7">3</text>
<text x="115.6" y="110.2">2</text>
<text x="122" y="110.2">4</text>
<text x="133.3" y="110.2">2</text>
<text x="139.8" y="110.2">4</text>
<text x="151.1" y="110.2">2</text>
<text x="157.6" y="110.2">4</text>
<text x="168.9" y="110.2">2</text>
<text x="175.3" y="110.2">4</text>
<text x="115.6" y="121.7">1</text>
<text x="115.6" y="124.2">2</text>
<text x="122" y="121.7">3</text>
<text x="122" y="124.2">4</text>
<text x="133.3" y="121.7">1</text>
<text x="133.3" y="124.2">2</text>
<text x="139.8" y="121.7">3</text>
<text x="139.8" y="124.2">4</text>
<text x="151.1" y="121.7">1</text>
<text x="151.1" y="124.2">2</text>
<text x="157.6" y="121.7">3</text>
<text x="157.6" y="124.2">4</text>
<text x="168.9" y="121.7">1</text>
<text x="168.9" y="124.2">2</text>
<text x="175.3" y="121.7">3</text>
<text x="175.3" y="124.2">4</text>
</g>
<g font-size="1.4" fill="#006464">
<text x="115.8" y="161">A</text>
<text x="117.9" y="160.1" transform="rotate(-90 117.9 160.1)">E</text>
<text x="118.5" y="158.2">ENC1</text>
<text x="120.4" y="160.2" transform="rotate(-90 120.4 160.2)">D</text>
<text x="115.7" y="163.6">B</text>
<text x="119.1" y="166.4" transform="rotate(-90 119.1 166.4)">C</text>
</g>
</svg>
